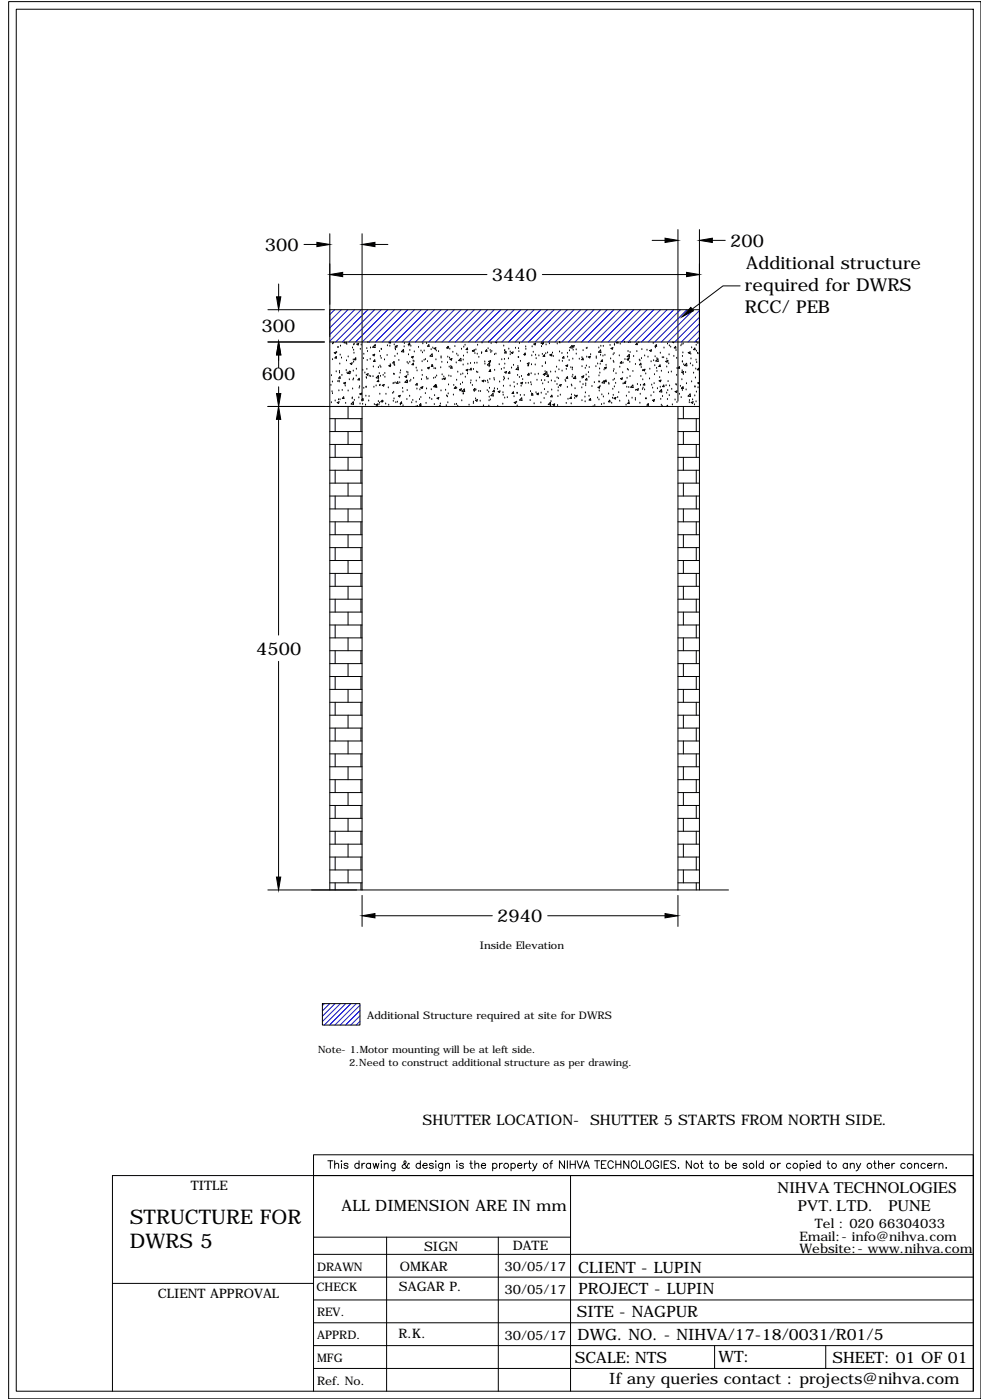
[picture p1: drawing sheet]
<svg xmlns="http://www.w3.org/2000/svg" width="594mm" height="841mm" viewBox="0 0 594 841" stroke-linecap="round" stroke-linejoin="round" font-family="sans-serif">
<!-- layer: 0 -->
<g fill="none" stroke="#000" stroke-width=".6">
<path d="M5 1h584v839h-584zM10 6h575v830h-575zM407 138v103M420 138v397M183 147h7M198 140v395M217 140v101M225 147h8M392 144h7M428 144h8M167 171v7M206 165h87"/>
<path d="M326 165h86M445 172h-11l-18 14M161 186h34M198 186h222M161 205h34M167 213v8M198 205h222M200 207h.1M200 216h.1M200 206h.1M201 212l1-1v1zM202 214v1h-1z"/>
<path d="M202 212h.1M203 209h.1M204 219h.1M204 213h.1M205 208h.1M205 215h.1M207 205v1h1v-1M208 217h.1M208 207h.1M209 214h.1M210 218h2l-1 1zM212 209h.1"/>
<path d="M212 216h.1M212 218h.1M212 210h.1M212 207h.1M213 212h.1M213 207h.1M214 215v1h-1zM214 215h.1M214 207l1-1v1zM216 210h.1M217 207h.1M218 215h.1"/>
<path d="M219 213h.1M220 209h.1M221 217h.1M221 211h.1M221 206h.1M222 206h.1M222 216h.1M223 209h.1M224 213h1v1zM225 216v1h-1zM225 207v2h-1zM226 208h.1"/>
<path d="M228 211h.1M228 220h.1M229 214h.1M229 215h.1M229 210h.1M231 216h.1M233 214h.1M233 208h.1M234 220l1-1-1 1zM234 205v1h1v-1M234 208h.1M234 219h.1"/>
<path d="M237 217v1h-1zM237 219h.1M237 207h.1M237 220h.1M237 214h.1M237 210h.1M237 209h.1M238 208h1l-1 1zM238 210h.1M239 213h.1M240 217h.1M242 210l1 1h-2z"/>
<path d="M243 208h.1M243 206h.1M245 218h.1M245 219h.1M245 213h.1M246 208h.1M246 206v1h-1zM246 218h.1M246 211h.1M247 208h.1M247 215l1-1v1zM248 217h.1"/>
<path d="M248 218v1h-1zM249 217h.1M249 211h.1M251 209h.1M253 211h.1M254 217h.1M254 212h.1M254 207h.1M255 216h.1M255 211h.1M256 216h.1M256 206h.1"/>
<path d="M257 217h.1M258 207v1h-1zM259 210h.1M259 220h.1M260 213v1h-2zM260 219v1h-1zM260 209h.1M261 209h1v1zM262 216h.1M262 211h.1M263 211h.1M265 215h.1"/>
<path d="M265 214h.1M265 218h.1M269 209h.1M269 218h.1M269 215h.1M269 208v1h-1zM270 215h.1M270 210h.1M270 216l1-1v1zM272 212h.1M273 208h.1M274 218h.1"/>
<path d="M274 213h.1M275 214h.1M277 215v2h-1zM277 210h.1M278 219h.1M278 216h.1M278 214h.1M279 209h.1M279 207h.1M281 212h.1M281 209v1h-1zM281 219h.1"/>
<path d="M283 218h.1M284 211h.1M284 211l1-1v1zM285 218h.1M285 212h.1M286 210h.1M286 218h.1M287 213h.1M287 207h.1M288 215h.1M289 212h.1M290 206h.1"/>
<path d="M291 217h.1M291 219h.1M292 210l1 1h-1zM293 210h.1M294 217h1l-1 1zM294 206h.1M294 218v1h-1zM294 211h.1M295 217h.1M295 212h.1M295 206h.1M295 211h.1"/>
<path d="M297 213h.1M298 205v1v-1M298 213h.1M300 219h.1M301 216h.1M303 208h.1M303 216h.1M303 211h.1M303 219h.1M304 211v1h-1zM305 216h.1M306 210h.1"/>
<path d="M306 213h.1M306 211h.1M307 212l1-1v1zM308 219h.1M310 209h.1M311 215h.1M311 209h.1M312 215h.1M312 211h.1M312 206h.1M313 217h.1M315 213h.1"/>
<path d="M315 212l1 1h-1zM316 208h.1M316 210h.1M317 218h1v1zM317 220h.1M319 219h.1M319 214h.1M320 208h.1M320 212h.1M321 207l1-1-1 1zM322 219h.1M322 213h.1"/>
<path d="M322 215h.1M324 214h.1M325 208h.1M326 213h.1M326 205l-1 1h2l-1-1M326 207h.1M327 213v1h-1zM328 218h.1M328 213h.1M328 207h.1M329 212h.1M330 207h.1"/>
<path d="M330 213h1v1zM331 214h.1M332 212h.1M332 214h.1M335 207h.1M336 217h.1M336 211h.1M336 206h.1M338 212h.1M338 217h.1M339 214v1h-1zM340 220l1-1v1z"/>
<path d="M341 212h.1M341 215h.1M342 217h.1M342 211h.1M344 208v1h-2zM344 208h1v1zM344 216h.1M344 210h.1M346 210h.1M346 213h.1M348 216h.1M350 215h.1"/>
<path d="M350 215v1h-1zM350 211h.1M352 209h.1M352 220h.1M352 215h.1M353 209h.1M353 214h2l-1 1zM355 213h.1M358 214h.1M358 215h.1M359 219h.1M360 209h.1"/>
<path d="M361 219h.1M361 213h.1M361 210v2h-1zM361 208h.1M362 216v1h-1zM362 214h.1M362 208h.1M363 213h.1M364 219h.1M366 208h.1M367 216h.1M367 209h1v1z"/>
<path d="M368 213h.1M368 217h.1M369 218h.1M369 212h.1M369 207h.1M371 205l-1 1h1v-1M372 214h.1M373 207h.1M373 217l1 1h-1zM374 218h.1M375 206h.1M375 216h.1"/>
<path d="M377 216l1-1-1 1zM377 217h.1M377 211h.1M377 206h.1M378 215h.1M378 213v1h-1zM378 218h.1M378 212h.1M378 206h.1M381 214h.1M382 219h.1M383 211h.1"/>
<path d="M383 206v1h-1zM384 206h.1M384 216h.1M384 217h.1M385 218v1h-1zM385 215h.1M386 210h.1M387 214h.1M389 210h.1M389 215h.1M390 211l1-1v1zM391 217h.1"/>
<path d="M392 206h.1M393 217h.1M393 220h.1M394 214h.1M394 209h.1M394 207v1h-1zM395 215h.1M395 216v1h-1zM396 219l1 1h-1zM397 212h.1M398 215h.1M399 215h.1"/>
<path d="M399 209h.1M400 217h1v1zM401 216h.1M401 207h.1M401 217h.1M402 219h.1M402 213h.1M402 208h.1M403 209h.1M404 205l1 1v-1M405 214h.1M406 208v1h-1z"/>
<path d="M406 211h.1M406 215h.1M409 208h.1M410 207h.1M410 217h.1M410 214h.1M410 212h.1M411 219h.1M412 218l1 2h-2zM413 212l2-1-1 1zM415 219h.1M415 213h.1"/>
<path d="M415 216h.1M415 209h.1M416 220h.1M417 209l1 1h-1zM418 216h.1M418 207h.1M418 211h.1M418 218h.1M419 206h.1M419 212h.1M419 213h.1M167 232v4"/>
<path d="M199 232h.1M199 226h.1M199 235h.1M200 229h.1M200 236h.1M202 223h.1M203 229h.1M204 235h.1M204 229h.1M204 223h.1M204 224h.1M204 226v1h-1z"/>
<path d="M205 226h.1M206 235h.1M206 238l1 1h-1zM206 230h2l-1 1zM207 232h.1M208 223h.1M208 224h.1M209 235h.1M210 228h.1M210 223v1h-1zM211 224h.1M212 240h.1"/>
<path d="M212 239h.1M212 234h.1M212 228h.1M212 223h.1M214 226h.1M214 222h.1M216 239h.1M216 233h.1M216 227v1h-1zM216 232h.1M216 237l1-1v1zM218 222h.1"/>
<path d="M218 239v1h-1zM219 233h.1M219 224h.1M220 238h.1M220 233h.1M220 227h.1M220 225l1-1v1zM220 222h.1M222 238h.1M222 226h.1M223 226h.1M224 226h.1"/>
<path d="M224 220h.1M225 233h.1M226 232h.1M227 226v1h-1zM227 221h.1M227 228l1 1h-1zM228 224h.1M228 232h.1M228 237h.1M228 231h.1M229 226h.1M229 221h.1"/>
<path d="M230 231h1l-1 1zM230 225h.1M231 224h.1M231 227h.1M232 237h.1M233 233h.1M236 236h.1M236 231h.1M236 225h.1M237 230h.1M237 240h.1M237 225h.1"/>
<path d="M239 229v1h-1zM239 238l1-1v1zM240 227h.1M240 230h.1M240 224h.1M241 223h.1M242 233h.1M242 236h.1M243 226h1v1zM244 224h.1M244 240h.1M245 228v2h-2z"/>
<path d="M245 235h.1M245 229h.1M245 224h.1M245 225h.1M246 238h.1M246 229h.1M247 228h.1M248 227h.1M250 221h.1M250 234h.1M251 223h.1M251 230v1h-1z"/>
<path d="M252 234h.1M253 239h.1M253 233l1-1v1zM253 233h.1M253 228h.1M253 223h.1M254 226h.1M256 236h.1M256 227h.1M256 234h.1M256 228h.1M257 221h1v1z"/>
<path d="M257 228h.1M258 239h.1M259 234h.1M259 240h.1M260 232l2-1v2l-2-1M261 227h.1M261 221h.1M261 238h.1M261 232h.1M262 222h.1M262 231v1h-1zM262 226h.1"/>
<path d="M262 233h.1M262 239h2l-1 1zM265 221h.1M265 235h.1M266 225h.1M266 228h.1M266 227h2l-1 1zM267 226h.1M268 234h.1M268 238h.1M269 238h.1M269 237h.1"/>
<path d="M269 231h.1M270 226h.1M270 221h.1M271 220h.1M271 226h.1M271 220l1 1h-1zM272 237h.1M273 232h.1M274 232v1h-1zM274 228h.1M274 233h.1M275 224h.1"/>
<path d="M276 234h1v1zM276 235h.1M277 231h.1M277 225h.1M278 235h.1M278 230h.1M278 225h.1M278 237h.1M279 234v1h-1zM280 227h.1M280 222h1v1zM281 225h.1"/>
<path d="M283 230h.1M283 229h.1M283 221v1h-1zM284 232h.1M284 222h.1M285 235h.1M285 233v1h-1zM286 240h.1M286 234h.1M286 229h.1M286 224h.1M287 224h.1"/>
<path d="M288 235h.1M288 227h.1M289 235h.1M290 229l1-1-1 1zM292 229h.1M293 235h.1M293 229h.1M293 230h.1M294 236h.1M294 220h.1M294 239h.1M294 233h.1"/>
<path d="M294 228h.1M294 223h.1M295 222v1h-1zM296 236v2h-1zM297 227h.1M297 234v1h-1zM297 228h.1M297 234h.1M297 222h.1M299 234h.1M299 235h1v1zM300 229h.1"/>
<path d="M301 222h.1M302 236h.1M302 237h.1M302 232h.1M303 228h.1M303 227h.1M303 221h.1M303 239h.1M303 224l1-1v1zM305 239h.1M305 228h.1M306 223v1h-1z"/>
<path d="M306 232h.1M307 221h.1M308 235l1 1h-1zM309 238h.1M309 230h.1M309 232h.1M311 236h.1M311 231h.1M311 226h.1M311 220h.1M311 221v1h-1zM312 227h.1"/>
<path d="M313 238h.1M313 230h1v1zM313 232h.1M313 226h.1M313 239l1 2-2-1zM314 228h.1M315 238h.1M316 230h.1M317 226h.1M317 230h.1M318 224v1h-1zM319 235h.1"/>
<path d="M319 230h.1M319 224h.1M319 231h.1M319 237h.1M320 236v1h-1zM321 225h.1M322 236h.1M322 237l2-1-1 1zM323 228h.1M323 225h.1M325 236h.1M325 229h.1"/>
<path d="M326 220h.1M326 231h.1M326 225l1-1v1zM327 239h.1M327 234h.1M327 229h.1M327 223h.1M328 237h.1M328 223l-1 2h2l-1-2M329 236h.1M329 225v1h-1zM329 230h.1"/>
<path d="M331 224h.1M331 229h.1M331 234h.1M331 237l1 1h-1zM333 229h.1M334 223h.1M334 221h.1M335 231h.1M335 227h.1M335 238h.1M335 235h.1M335 233h.1"/>
<path d="M336 227h.1M336 222h.1M336 231h1v1zM337 237h.1M338 223h.1M339 228h.1M340 229h.1M340 222h.1M341 233h.1M341 226v1h-1zM341 240h.1M343 221h.1"/>
<path d="M343 238v1h-1zM343 231h.1M343 237h.1M343 232h.1M344 226h.1M344 222h.1M344 221h.1M344 225h.1M345 239h.1M345 238h.1M345 234h.1M346 238l1-1-1 1z"/>
<path d="M346 226v1h-2zM348 230h.1M349 233h.1M350 226h1l-1 1zM350 220h.1M350 227h.1M350 231h.1M351 239h.1M352 221h.1M352 236h.1M352 232h.1M352 231h.1"/>
<path d="M352 225h.1M352 227l1 1h-1zM353 224h.1M354 227h.1M354 238h.1M354 221h.1M355 239v1h-1zM356 232h.1M357 230h.1M358 220h.1M359 239h.1M359 233l1-1v1z"/>
<path d="M360 229h.1M360 226h.1M360 235h.1M360 222h.1M360 224h.1M360 232h.1M362 237h.1M362 238h.1M363 222h.1M363 229v1h-1zM363 221h1v1zM364 228v1h-1z"/>
<path d="M366 237h.1M366 230h.1M366 231h.1M368 239h.1M368 234h.1M368 228h.1M368 237h.1M368 223h.1M369 222h.1M369 239h1v1zM369 232h.1M369 228h.1"/>
<path d="M370 230h.1M370 224h.1M371 239h.1M372 236h.1M372 221h.1M373 227h1v1zM374 224h.1M374 231h.1M376 229v1h-1zM376 229h.1M376 238h.1M376 233h.1"/>
<path d="M377 227h.1M377 222h.1M378 233h.1M378 236h.1M378 226h.1M380 239h.1M380 231v2h-1zM380 223h.1M382 239h.1M382 235h.1M382 234h1v1zM383 231h.1"/>
<path d="M385 237h.1M385 231h.1M385 226h.1M385 221h.1M386 234h.1M386 223h.1M386 228h.1M386 233h.1M386 222h1v1zM387 230v1h-1zM387 234h.1M388 240h.1"/>
<path d="M388 225h.1M390 228h.1M390 222h.1M391 238h.1M391 231h.1M392 233h.1M393 236h.1M393 230h.1M393 225h.1M394 221h.1M395 223h.1M395 234h.1"/>
<path d="M396 229l1-1v1zM396 227h.1M397 233h.1M397 240h.1M397 223h.1M397 234l1 2-2-1zM398 238h.1M399 231v1h-1zM400 232h.1M400 236h.1M401 220h.1M401 240h.1"/>
<path d="M401 235h.1M401 229h.1M402 224h.1M402 238h.1M402 232h.1M403 223h.1M404 234h.1M406 235h1l-1 1zM406 231h.1M406 225h.1M407 221h.1M408 220v1h-1z"/>
<path d="M408 237h.1M409 232h.1M409 239h.1M409 234h.1M409 224l2-1-1 1zM410 228h.1M410 223h.1M410 235h.1M410 232v1zM410 225h.1M412 224h.1M412 234h.1"/>
<path d="M412 231h.1M415 237v1h-2zM415 229h.1M417 224h.1M417 238h.1M417 232h.1M418 232h.1M418 227h.1M418 222h.1M418 236h.1M419 233h.1M420 221v1h-1z"/>
<path d="M420 230h-1l1 1v-1M161 244h259M167 252v130M198 252h19M198 259h19M199 242h.1M201 241h.1M201 252v7M203 242l1-1-1 1zM203 240h.1M204 240h.1M208 242h.1"/>
<path d="M209 244v8M209 259v8M212 241v2h-1zM213 240h.1M216 243h.1M217 252v7M217 244v291M218 243h.1M220 243h.1M221 241h.1M225 243h.1M226 243h1v1z"/>
<path d="M227 241h.1M228 243h.1M228 242h.1M229 244h.1M230 240v1h-1zM230 241h.1M232 243h.1M233 243h.1M236 241h.1M238 242h.1M239 242h.1M241 243h.1"/>
<path d="M241 241v1h-1zM242 244h.1M247 242h.1M248 241h.1M250 244h.1M250 242h.1M251 244h.1M252 240h.1M253 244h.1M253 242v1h-1zM256 242h.1M261 243h.1"/>
<path d="M264 244v-1v1M265 243h.1M268 244h.1M269 242h.1M273 243h.1M274 243h.1M275 244h.1M277 241h.1M282 243h.1M284 242h.1M286 240h1l-1 1zM288 241h.1"/>
<path d="M290 244h.1M294 244h.1M294 241h.1M295 240h.1M299 244h.1M302 243h.1M309 242l1-1v1zM310 242h.1M311 244h.1M318 241h.1M321 243h.1M325 242h.1"/>
<path d="M331 242v1h-2zM331 244h.1M331 241h.1M332 243h1v1zM335 244h.1M340 242h.1M343 243h.1M350 241h.1M351 241h.1M356 244h.1M357 244h.1M360 240h.1"/>
<path d="M361 243h.1M363 243h.1M366 240v1h-1zM367 242h.1M372 241h.1M376 243h.1M378 241h.1M378 241v1h-1zM382 240h.1M384 242h.1M389 242l1 1h-1zM392 240h1v1z"/>
<path d="M393 241h.1M397 243h.1M398 244h.1M400 244l1-1v1M404 243h.1M405 240h.1M407 242h.1M407 252h13M407 259h13M407 244v291M410 244v8M410 259v8"/>
<path d="M414 242h.1M414 241h.1M415 242l1-1v1zM416 240h.1M417 243h.1M418 241h.1M418 252v7M198 267h19M198 275h19M201 267v8M209 275v7M217 267v8"/>
<path d="M407 267h13M407 275h13M410 275v7M418 267v8M198 282h19M198 290h19M198 298h19M201 282v8M201 298v8M209 290v8M217 282v8M217 298v8"/>
<path d="M407 282h13M407 290h13M407 298h13M410 290v8M418 282v8M418 298v8M198 306h19M198 313h19M201 313v8M209 306v7M217 313v8M407 306h13"/>
<path d="M407 313h13M410 306v7M418 313v8M198 321h19M198 329h19M198 337h19M201 329v8M209 321v8M209 337v7M217 329v8M407 321h13M407 329h13"/>
<path d="M407 337h13M410 321v8M410 337v7M418 329v8M198 344h19M198 352h19M198 360h19M201 344v8M201 360v8M209 352v8M217 344v8M217 360v8"/>
<path d="M407 344h13M407 352h13M407 360h13M410 352v8M418 344v8M418 360v8M198 368h19M198 375h19M201 375v8M209 368v7M217 375v8M407 368h13"/>
<path d="M407 375h13M410 368v7M418 375v8M167 397v130M198 383h19M198 391h19M198 399h19M201 391v8M209 383v8M209 399v7M217 391v8M407 383h13"/>
<path d="M407 391h13M407 399h13M410 383v8M410 399v7M418 391v8M198 406h19M198 414h19M201 406v8M209 414v8M217 406v8M407 406h13M407 414h13"/>
<path d="M410 414v8M418 406v8M198 422h19M198 430h19M198 437h19M201 422v8M201 437v8M209 430v7M217 422v8M217 437v8M407 422h13M407 430h13"/>
<path d="M407 437h13M410 430v7M418 422v8M418 437v8M198 445h19M198 453h19M201 453v8M209 445v8M217 453v8M407 445h13M407 453h13M410 445v8"/>
<path d="M418 453v8M198 461h19M198 468h19M198 476h19M201 468v8M209 461v7M209 476v8M217 468v8M407 461h13M407 468h13M407 476h13M410 461v7"/>
<path d="M410 476v8M418 468v8M198 484h19M198 492h19M198 499h19M201 484v8M201 499v8M209 492v7M217 484v8M217 499v8M407 484h13M407 492h13"/>
<path d="M407 499h13M410 492v7M418 484v8M418 499v8M198 507h19M198 515h19M201 515v8M209 507v8M217 515v8M407 507h13M407 515h13M410 507v8"/>
<path d="M418 515v8M161 535h277M198 523h19M198 530h19M201 530v5M209 523v7M217 530v5M217 538v19M407 523h13M407 530h13M407 538v19M410 523v7"/>
<path d="M418 530v5M225 550h71M329 550h70M194 603h22v13h-22zM197 697h3M198 697v5M201 700l1-1h1v3M201 697v5M205 697v1zM205 699v3M209 699h-1h-1l2 2v1h-1l-1-1M216 699a1.4 1.4 0 0 0-2 0 1.4 1.4 0 0 0 0 2 1.4 1.4 0 0 0 2 0"/>
<path d="M216 697v5M217 699v3M219 699h-1l-1 1M223 699a1.5 1.5 0 0 0-3 0 1.4 1.4 0 0 0 0 2 1.5 1.5 0 0 0 3 0M223 699v3M224 699l1 3 1-3 1 3 1-3M229 698h.1M229 699v3M231 700l1-1h1v3M231 699v3M237 699v4h-2M237 699a1.4 1.4 0 0 0-2 0 1.4 1.4 0 0 0 0 2 1.4 1.4 0 0 0 2 0"/>
<path d="M246 699h-1a2.7 2.7 0 0 1-3 2v-1l2-2-1-1v1v2l2 2h1v-1M253 699a1.5 1.5 0 0 0-3 0 1.4 1.4 0 0 0 0 2 1.5 1.5 0 0 0 3 0M253 697v5M260 699h-1h-1l2 2v1h-1l-1-1M262 697v1zM262 699v3M266 699v4h-2M266 699a1.4 1.4 0 0 0-2 0 1.4 1.4 0 0 0 0 2 1.4 1.4 0 0 0 2 0M268 700l1-1h1v3M268 699v3M274 698h1zM274 699v3"/>
<path d="M278 699h-2l2 2v1h-1l-1-1M282 699h2M283 697v4l1 1M285 700l1-1h1l1 3M285 697v5M296 699a1.5 1.5 0 0 1 2 0 1.5 1.5 0 0 1 0 2 1.5 1.5 0 0 1-2 0M296 699v4M300 699v3M302 699h-1l-1 1M307 699a1.4 1.4 0 0 1 2 0 1.4 1.4 0 0 1 0 2 1.4 1.4 0 0 1-2 0M307 699v4M315 699v3"/>
<path d="M317 699h-1l-1 1M317 699h2M318 697v4l1 1M320 699l1 3 2-3M330 699h2M332 697l-1 1v4M339 697v5l-3-5v5M341 697v5M343 697v5M343 699h3M346 697v5M347 697l1 5 2-5"/>
<path d="M357 697h3M359 697v5M361 699h2M364 697h-3v5h3M368 698a1.7 1.7 0 0 0-1-1 1.7 1.7 0 0 0-2 2v1a1.7 1.7 0 0 0 2 2 1.7 1.7 0 0 0 1-1M370 699h3M370 697v5M373 697v5M378 697v5l-3-5v5M380 698a2.1 2.1 0 0 1 3 2 2.1 2.1 0 0 1-3 2l-1-2zM384 697v5h3M389 698a2.1 2.1 0 0 1 2 2 2.1 2.1 0 0 1-2 2l-1-2z"/>
<path d="M396 698a1.7 1.7 0 0 0-2-1 1.7 1.7 0 0 0-2 2v1a1.6 1.6 0 0 0 2 2 1.6 1.6 0 0 0 2-2h-1M397 697v5M399 699h2M402 697h-3v5h3M406 698l-1-1-2 1v1l2 1 1 1-1 1-2-1M415 697v5l-3-5v5M421 699h1M421 697v4l1 1M426 699h2M427 697v4l1 1M436 699a1.4 1.4 0 0 1 2 0 1.4 1.4 0 0 1 0 2 1.4 1.4 0 0 1-2 0M436 697v5"/>
<path d="M449 699h-1h-2l3 2v1h-2l-1-1M454 697v5M458 699a1.4 1.4 0 0 0-2 0 1.4 1.4 0 0 0 0 2 1.4 1.4 0 0 0 2 0M458 697v5M467 699v3M469 699h-1l-1 1M475 699a1.4 1.4 0 0 0-2 0 1.4 1.4 0 0 0 0 2 1.4 1.4 0 0 0 2 0M481 699a1.4 1.4 0 0 1 2 0 1.4 1.4 0 0 1 0 2 1.4 1.4 0 0 1-2 0M481 699v4M485 698h.1M485 699v3M493 699a1.4 1.4 0 0 0-2 0 1.4 1.4 0 0 0 0 2 1.4 1.4 0 0 0 2 0"/>
<path d="M493 697v5M497 699h1M497 697v4l2 1M509 699a1.4 1.4 0 0 0-2 0 1.4 1.4 0 0 0 0 2 1.4 1.4 0 0 0 2 0M509 699v3M511 700l1-1h1v3M511 699v3M514 699l2 3 1-3M525 699h1M525 697v4l1 1M528 700l1-1h1v3M528 697v5"/>
<path d="M536 699v3M537 699h-1v1M544 699a1.4 1.4 0 0 0-2 0 1.4 1.4 0 0 0 0 2 1.4 1.4 0 0 0 2 0M549 700l1-1h1l1 3M549 699v3M556 699a1.5 1.5 0 0 0-2 0 1.5 1.5 0 0 0 0 2 1.5 1.5 0 0 0 2 0M561 699v3M563 699h-1l-1 1M564 700l1-1h1v3M564 699v3M188 706v130M254 700h3a1.4 1.4 0 0 0-2-1 1.4 1.4 0 0 0-1 2l1 1 2-1"/>
<path d="M289 700h3a1.4 1.4 0 0 0-2-1 1.4 1.4 0 0 0-1 2l1 1 2-1M311 700h2a1.4 1.4 0 0 0-1-1 1.4 1.4 0 0 0-1 2l1 1 1-1M321 702l-1 1M343 706v130M351 702l1-5 2 5M351 700h2M408 701v1zM440 700h2a1.4 1.4 0 0 0-2-1 1.4 1.4 0 0 0 0 2l1 1 1-1M486 700h3a1.4 1.4 0 0 0-2-1 1.4 1.4 0 0 0-1 2l1 1 2-1M516 702l-2 1M532 700h2a1.4 1.4 0 0 0-2-1 1.4 1.4 0 0 0 0 2l1 1 1-1M557 700h3a1.5 1.5 0 0 0-2-1 1.5 1.5 0 0 0-1 2 1.5 1.5 0 0 0 2 1l1-1"/>
<path d="M568 701v1zM188 754h397M188 743h155M232 743v93M299 743v93M68 771h120M188 767h397M188 795h397M188 781h397M188 808h397M429 808v14M496 808v14"/>
<path d="M68 836v-130h517h-397v-12h397v142M188 822h397"/>
<circle cx="304" cy="700" r="1.5"/>
<circle cx="328" cy="700" r="1.5"/>
<circle cx="418" cy="700" r="1.5"/>
<circle cx="430" cy="700" r="1.5"/>
<circle cx="451" cy="700" r="1.5"/>
<circle cx="464" cy="700" r="1.5"/>
<circle cx="478" cy="700" r="1.5"/>
<circle cx="501" cy="700" r="1.5"/>
<circle cx="522" cy="700" r="1.5"/>
<circle cx="546" cy="700" r="1.5"/>
</g>
<g fill="none" stroke="#00f" stroke-width=".6">
<path d="M201 186l-3 3M205 186l-7 7M209 186l-11 11M213 186l-15 15M217 186l-19 19M221 186l-19 19M225 186l-19 19M229 186l-19 19M233 186l-19 19M237 186l-19 19M241 186l-19 19M245 186l-19 19"/>
<path d="M249 186l-19 19M253 186l-19 19M257 186l-19 19M261 186l-19 19M265 186l-19 19M269 186l-19 19M273 186l-19 19M277 186l-19 19M281 186l-19 19M285 186l-19 19M289 186l-19 19M293 186l-19 19"/>
<path d="M297 186l-20 19M301 186l-19 19M305 186l-20 19M309 186l-20 19M313 186l-20 19M317 186l-20 19M321 186l-20 19M325 186l-20 19M329 186l-20 19M333 186l-20 19M337 186l-20 19M341 186l-20 19"/>
<path d="M345 186l-20 19M349 186l-20 19M353 186l-20 19M357 186l-20 19M361 186l-20 19M365 186l-20 19M369 186l-20 19M373 186l-20 19M377 186l-20 19M381 186l-20 19M385 186l-20 19M389 186l-20 19"/>
<path d="M393 186l-20 19M397 186l-20 19M401 186l-20 19M405 186l-20 19M409 186l-20 19M413 186l-20 19M417 186l-20 19M420 187l-19 18M420 191l-15 14M420 195l-11 10M420 199l-7 6M420 203l-3 2"/>
<path d="M195 603l-1 1M198 603l-4 4M201 603l-7 7M204 603l-10 11M208 603l-13 13M211 603l-13 13M214 603l-13 13M216 604l-12 12M216 607l-8 9M216 610l-5 6M216 613l-2 3"/>
</g>
<g fill="#000" stroke="#000" stroke-width=".6">
<path d="M190 146l8 1-8 1zM217 147l8-1v2zM399 143l8 1-8 2zM420 144l8-1v3zM166 178h3l-2 8zM198 165l8-1v2zM412 164l8 1-8 1zM415 185l2 2-7 3zM167 205l2 8h-3zM166 236h3l-2 8zM167 244l2 8h-3zM166 527h3l-2 8z"/>
<path d="M217 550l8-1v2zM399 549l8 1-8 1z"/>
</g>
<g font-size="12.1">
<text x="78" y="736">STRUCTURE FOR</text>
<text x="78" y="750">DWRS 5</text>
</g>
<g font-size="10.6">
<text x="439" y="148">200</text>
<text x="159" y="151">300</text>
<text x="448" y="162">Additional structure</text>
<text x="296" y="169">3440</text>
<text x="447" y="175">required for DWRS</text>
<text x="447" y="188">RCC/ PEB</text>
<text x="157" y="200">300</text>
<text x="157" y="228">600</text>
<text x="154" y="393">4500</text>
<text x="299" y="554">2940</text>
</g>
<g font-size="9.7">
<text x="467" y="717">NIHVA TECHNOLOGIES</text>
<text x="479" y="728">PVT. LTD.</text>
<text x="534" y="728">PUNE</text>
</g>
<g font-size="9.4">
<text x="205" y="728">ALL DIMENSION ARE IN mm</text>
<text x="347" y="765">CLIENT - LUPIN</text>
<text x="347" y="777">PROJECT - LUPIN</text>
<text x="347" y="791">SITE - NAGPUR</text>
<text x="347" y="805">DWG. NO. - NIHVA/17-18/0031/R01/5</text>
<text x="345" y="819">SCALE:NTS</text>
<text x="432" y="818">WT:</text>
<text x="500" y="819">SHEET: 01 OF 01</text>
<text x="366" y="831">If any queries contact : projects@nihva.com</text>
</g>
<g font-size="8.7">
<text x="254" y="676">SHUTTER LOCATION-</text>
<text x="354" y="676">SHUTTER 5 STARTS FROM NORTH SIDE.</text>
</g>
<g font-size="7.8">
<text x="115" y="715">TITLE</text>
<text x="489" y="737">Tel : 020 66304033</text>
<text x="480" y="745">Email:- info@nihva.com</text>
<text x="255" y="752">SIGN</text>
<text x="308" y="751">DATE</text>
<text x="480" y="753">Website:- www.nihva.com</text>
<text x="240" y="764">OMKAR</text>
<text x="303" y="764">30/05/17</text>
<text x="95" y="780">CLIENT APPROVAL</text>
<text x="240" y="776">SAGAR P.</text>
<text x="303" y="777">30/05/17</text>
<text x="239" y="804">R.K.</text>
<text x="303" y="805">30/05/17</text>
</g>
<g font-size="7.1">
<text x="190" y="763">DRAWN</text>
<text x="190" y="775">CHECK</text>
<text x="190" y="791">REV.</text>
<text x="190" y="804">APPRD.</text>
<text x="190" y="818">MFG</text>
<text x="190" y="832">Ref. No.</text>
</g>
<g font-size="6.3">
<text x="288" y="570">Inside Elevation</text>
<text x="221" y="612">Additional Structure required at site for DWRS</text>
</g>
<g font-size="6">
<text x="191" y="633">Note- 1.Motor mounting will be at left side.</text>
<text x="210" y="640">2.Need to construct additional structure as per drawing.</text>
</g>
</svg>
